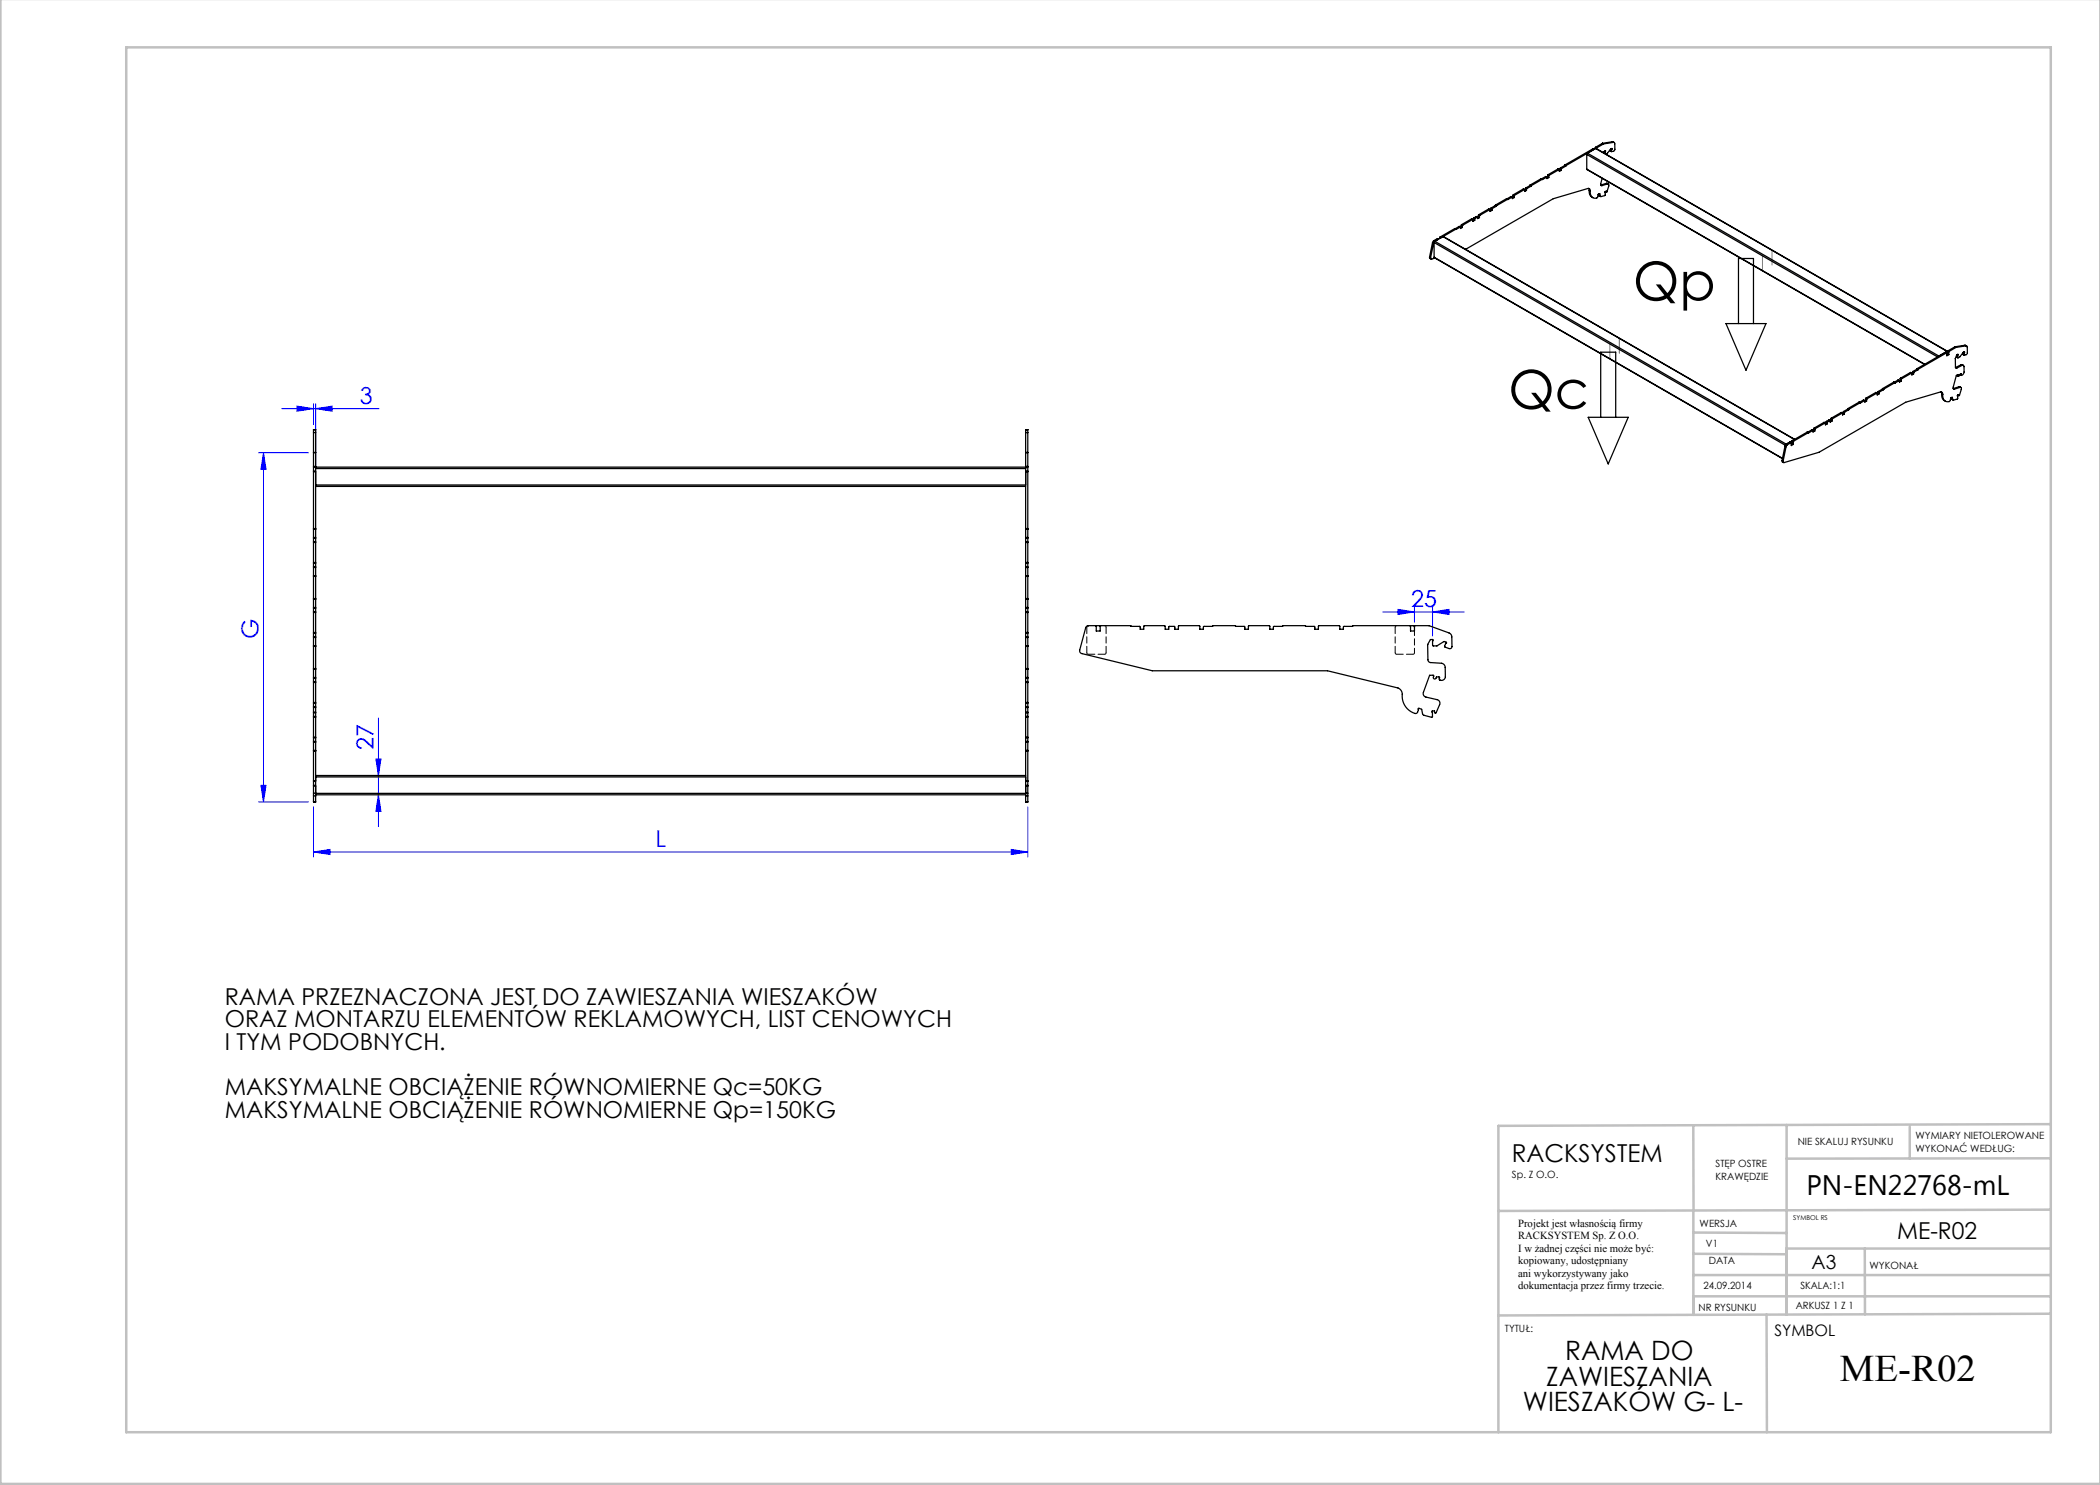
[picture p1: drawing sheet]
<svg xmlns="http://www.w3.org/2000/svg" width="420mm" height="297mm" viewBox="0 0 420 297" stroke-linecap="round" stroke-linejoin="round" font-family="sans-serif">
<g fill="none" stroke="#c0c0c0" stroke-width=".5">
<path d="M.1 -.1v296.9h419.9M25.2 9.5h385v276.9h-385zM338.7 225.2v16.9M357.3 225v37.9M382 225.4v6.3M410.1 224.8l-110.4 .4v61.2M410.1 231.7h-52.8M338.7 259.3h71.5M338.7 255h71.5M338.7 250.8l18.6 .1M338.7 246.5l18.6 .1M338.7 242.1v20.9"/>
<path d="M373 249.7v13.2M410.1 241.9l-110.4 .3M410.2 249.7h-52.9v13.2M353.3 262.9l.1 23.5M410.2 262.7l-110.5 .4"/>
</g>
<g fill="none" stroke="#00f" stroke-width=".2">
<path d="M51.7 90.5h10M52.7 90.5v69.9M52.7 90.5l.5 3.3h-1zM56.3 81.7h19.5M59.4 81.2l3.3 .5-3.3 .5zM62.7 80.7v4.2M63.1 81.7l3.3-.5v1zM63.1 80.7v12.5M276.5 122.4h16.4M279.6 121.9l3.3 .5-3.3 .5zM282.9 121.4v3M286.5 122.4l3.3-.5v1z"/>
<path d="M286.5 121.4v5.8M52.2 157.1h1l-.5 3.3zM75.2 151.8h1l-.5 3.3zM75.7 159l.5 3.3h-1zM75.7 143.6v21.7M51.7 160.4h10M62.7 170.4l3.3-.5v1zM62.7 161.4v10M62.7 170.4h142.9M202.3 169.9l3.3 .5-3.3 .5zM205.6 161.4v10"/>
</g>
<path d="M352.5 54.1v-2.9M354.4 50.1v2.9M322 71.7v-2.9M323.9 67.7v2.9" fill="none" stroke="#808080" stroke-width=".2" stroke-dasharray="15.2 1.3 1.3 1.3"/>
<g fill="#00f">
<path d="M62.7 170.4l3.3-.5v1zM202.3 169.9l3.3 .5-3.3 .5zM59.4 81.2l3.3 .5-3.3 .5zM63.1 81.7l3.3-.5v1z"/>
<path d="M279.6 121.9l3.3 .5-3.3 .5zM286.5 122.4l3.3-.5v1z"/>
<path d="M52.2 157.1h1l-.5 3.3zM52.7 90.5l.5 3.3h-1z"/>
<path d="M75.2 151.8h1l-.5 3.3zM75.7 159l.5 3.3h-1z"/>
</g>
<g fill="none" stroke="#000" stroke-width=".25">
<path d="M301.3 39.7l.3 .2M301.3 39.7l-2.2 1.3M301.3 39.7h.1M301.6 39.9l-2.3 1.2M302.2 39.3l.2 .1M302.2 39.3l-.8 .5M302.4 39.4l.1 .1M302.4 39.4l-.8 .5M302.5 39.5v.2l.3-.2M302.6 39.4l-.1 .1M302.6 39.4l.2 .1M302.6 39.1l.2 .1"/>
<path d="M302.6 39.1v.3M302.7 38.9l-.1 .2M302.7 38.9l.2 .2M302.8 39.2v.3M302.9 39.1l-.1 .1M304.7 37.8l.2 .1M304.7 37.8l-2 1.1M304.9 37.9v.4l.4-.2M304.9 37.9l-2 1.2M305.1 38h-.2M305.1 38l.2 .1M305.1 37.7l.2 .1"/>
<path d="M305.1 37.7v.3M305.2 37.6l-.1 .1M305.2 37.6l.2 .1M305.3 37.8v.3M305.4 37.7l-.1 .1M306 37.1l-.8 .5M306 37.1l.2 .2M306 37.1h.1M306 37.1l.2 .1M306 37v.1M306 37l.2 .1M306.2 37.3l-.8 .4"/>
<path d="M306.2 37.2v.1M306.2 37.1v.1M308.2 35.7l.3 .2M308.2 35.7l-2.2 1.3M308.3 35.7h.1M308.5 35.9l-2.3 1.2M308.5 35.9h.1M309.1 35.3l.3 .1M309.1 35.3l-.8 .5M309.2 35.3h-.1M309.4 35.5l-.9 .4M309.4 35.5v.2l.3-.2"/>
<path d="M309.5 35.4l-.1 .1M309.5 35.4l.2 .1M309.5 35.1l.2 .1M309.5 35.1v.3M309.6 34.9l-.1 .2M309.6 34.9l.2 .2M309.7 35.2v.3M309.8 35.1l-.1 .1M311.6 33.8l.3 .1M311.6 33.8l-2 1.1M311.6 33.8h.1M312 34l.2 .1"/>
<path d="M312 34h-.1M312 33.7l.2 .1M312 33.7v.3M312.1 33.6l-.1 .1M312.1 33.6l.2 .1M312.2 34.1l-.3 .2-.1-.4-2 1.2M312.2 33.8v.3M312.3 33.7l-.1 .1M312.9 33.1l.2 .2M312.9 33.1l-.8 .5M312.9 33.1h.1M312.9 33.1l.2 .1"/>
<path d="M313 33l-.1 .1M313 33l.2 .1M313.1 33.3l-.8 .4M313.1 33.2v.1M313.2 33.1l-.1 .1M317.4 33.8l67.5 39.1M317.4 30.9v2.9M317.4 30.9l70.1 40.5M317.4 33.8l67.5 39M317.5 30.6l-.1 .3M317.5 30.6l70.3 40.6 1.6-.9M317.7 37.7l.1 .3"/>
<path d="M317.8 38a1.33 1.33 0 0 0 .8 1.5M317.8 38l.3 .2M318.1 38.2a1.05 1.05 0 0 0 .2 1.1 1.05 1.05 0 0 0 1.1 .2l.3-.5M318.1 38.2a.4 .4 0 0 0-.5-.5l-7 2-17.5 10.1M318.6 29.8l.2 .1M318.6 29.8l-5.6 3.2M318.6 29.8h.1M318.8 29.9l-5.6 3.2M319 29.6l70.8 40.8M319 29.6v.1M319.1 29.5l-.1 .1M319.1 29.7l70.3 40.6"/>
<path d="M319.1 29.7l-1.6 .9M319.1 29.5l.2 .1M319.2 29.7h-.1M319.3 29.7h.1M319.3 29.6v.1M319.6 39h.1M319.7 39v-.2h.3l.1 .4M319.8 38.8v.3M319.8 39.1l.3 .2M319.8 39.1l.3 .1M320.2 37l.2 .1M320.2 37h-.1"/>
<path d="M320.4 35.7l-.3 1a.25 .25 0 0 0 0 .3 .25 .25 0 0 0 .3 .1M320.5 28.7l-1.4 .8M320.5 28.7l.2 .1M320.5 28.7h.1M320.7 28.8l-1.4 .8M320.7 28.8h.1M320.8 30.3v.3M320.8 30.3l.3-.1-.1 .1M320.8 30.3l-.1 .3M320.9 30.3h.1M321 38.5h.1M321 38.5v.6l-.8 .2-.1-.1"/>
<path d="M321 30.3l.1 .4M321.1 38.3l.2 .1M321.2 38.4v-.2l-.2 .2v.1M321.3 36.7l.4 .1M321.3 36.7l.2 .1M321.3 36.7l-1.1 .3M321.5 36.8a.26 .26 0 0 1 .3 .1 .26 .26 0 0 1 0 .3l-.4 1.1-.2 .1M321.5 36.8l-1.1 .3M322 30.1l.3 .2M322 30.1l.2 .1M322.1 29.8l-.1 .3M322.2 29.8l.1 .1"/>
<path d="M322.2 29.8l.2-.1-.1 .2M322.2 29.8l-1 1M322.3 29.9l-.1 .3M322.5 28.4l.3 .1M322.5 28.4l.2 .1M322.5 28.4l-2 .3M322.7 28.5l.3 .2v1.2l-.3 .3h-.5M322.7 28.5l-2 .3M285.9 51.4v.3l.3 .1M285.9 51.4l.2 .1M286.1 51.5l.1 .3 .8-.2M286.5 48.5l.2 .1"/>
<path d="M286.5 48.5l-.6 2.9M286.7 48.6l-.6 2.9M286.8 48.1l-.3 .4M286.8 48.1l70.5 40.7M286.8 51.4l69.7 40.3M286.8 48.5v2.9M286.8 48.5l70.3 40.6M287.5 47.7l.2 .1M287.5 47.7l-.7 .4M287.7 47.8l-.8 .5-.2 .3M287.9 47.5v.2M287.9 47.5l.2 .1"/>
<path d="M288 47.4l-.1 .1M288.6 47.3l-1.6 1-.2 .2M288.6 47.3l70.3 40.6M288.6 47.3l70.3 40.6-1.6 .9M290.9 45.7l.3 .2M290.9 45.7l-2.9 1.7M291 45.7h.1M291.2 45.9l-3 1.6-.2-.1M291.8 45.3l.3 .1M291.8 45.3l.2 .1M291.8 45.3l-.8 .5M292 45.4l.1 .1"/>
<path d="M292 45.4l-.8 .5M292.1 45.5v.2l.4-.2M292.2 45.4l.3 .1M292.2 45.4l-.1 .1M292.2 45l.3 .2M292.2 45v.4M292.3 44.9l-.1 .1M292.3 44.9l.2 .1M292.5 45.2v.3M292.5 45v.2M294.3 43.8l.3 .1M294.3 43.8l-2 1.1"/>
<path d="M294.3 43.8h.1M294.7 43.9l.2 .2M294.7 43.9l-.1 .1M294.7 43.7l.2 .1M294.7 43.7v.2M294.8 43.6l-.1 .1M294.8 43.6l.2 .1M294.9 44.1l-.3 .2-.1-.4-2 1.1M294.9 43.8v.3M295 43.7l-.1 .1M295.3 43.3l.2 .1M295.3 43.3l-.5 .3"/>
<path d="M295.3 43.3h.1M295.5 43.5l-.5 .2M295.5 43.5v.2l.4-.2M295.7 43.4l-.2 .1M295.7 43.4l.2 .1M295.7 43.1l.2 .1M295.7 43.1v.3M295.7 42.9v.2M295.7 42.9l.3 .2M295.9 43.2v.3M296 43.1l-.1 .1M297.7 41.8l.3 .1"/>
<path d="M297.7 41.8l-2 1.1M297.7 41.8l.2 .1M297.9 41.9l.1 .4 .4-.2M297.9 41.9l-1.9 1.2M298.2 42l.2 .1M298.2 42h-.2M298.2 41.7l.2 .1M298.2 41.7v.3M298.2 41.6v.1M298.2 41.6l.2 .1M298.4 41.8v.3M298.4 41.7v.1"/>
<path d="M299 41.1l-.8 .5M299 41.1l.2 .2M299.1 41.1h-.1M299.1 41.1l.2 .1M299.1 41v.1M299.1 41l.2 .1M299.2 41.3l-.8 .4M299.3 41.2l-.1 .1M299.3 41.1v.1M345.2 64.7h8l-4 9.3zM347.7 64.7v-13h3v13M373.1 79.8l.2 .1"/>
<path d="M373.1 79.8v.3M373.2 79.6l-.1 .2M373.2 79.6l.2 .2M373.3 79.9v.3M373.4 79.8l-.1 .1M375.2 78.5l.2 .1M375.2 78.5l-2 1.1M375.2 78.5h.1M375.6 78.7l.2 .1M375.6 78.4l.2 .1M375.6 78.7h-.2M375.6 78.4v.3"/>
<path d="M375.7 78.3l-.1 .1M375.7 78.3l.2 .1M375.8 78.8l-.4 .2v-.4l-2 1.2M375.8 78.5v.3M375.9 78.4l-.1 .1M376.5 77.8l.2 .1M376.5 77.8l-.8 .5M376.5 77.8h.1M376.5 77.7v.1M376.5 77.7l.2 .1M376.7 77.9l-.8 .5M376.7 77.9h.1"/>
<path d="M376.7 77.8v.1M378.7 76.4l.3 .2M378.7 76.4l-2.2 1.3M378.8 76.4h.1M378.8 76.4l.2 .2M378.9 76.6h.1M378.9 76.6l-2.2 1.2M379 76.6h.1M379.6 76l.3 .1M379.6 76l-.8 .5M379.7 76h-.1M379.9 76.2l-.9 .4"/>
<path d="M379.9 76.2v.2l.3-.2M380 76.1l.2 .1M380 76.1l-.1 .1M380 75.8l.2 .1M380 75.8v.3M380.1 75.6l-.1 .2M380.1 75.6l.2 .2M380.2 75.9v.3M380.3 75.8l-.1 .1M382.1 74.5l.2 .1M382.1 74.5l-2 1.1M382.3 74.6l.1 .4 .3-.2"/>
<path d="M382.3 74.6l-2 1.2M382.5 74.7h-.1M382.5 74.7l.2 .1M382.5 74.4l.2 .1M382.5 74.4v.3M382.6 74.3l-.1 .1M382.6 74.3l.2 .1M382.7 74.5v.3M382.8 74.4l-.1 .1M383.4 73.8l-.8 .5M383.4 73.8l.2 .1M383.4 73.8h.1"/>
<path d="M383.5 73.7l-.1 .1M383.5 73.7l.2 .1M383.6 73.9l-.8 .5M383.6 73.9h.1M383.7 73.8l-.1 .1M388.2 78.4l.1 .3M388.3 78.7a1.33 1.33 0 0 0 .8 1.5M388.3 78.7l.3 .2M388.6 78.9a1.05 1.05 0 0 0 .2 1.1 1.05 1.05 0 0 0 1.1 .2l.3-.5M388.6 78.9a.4 .4 0 0 0-.5-.5l-7 2-17.3 10.1-7 2-.2-.3M389.1 70.5l.2 .1M389.1 70.5l-5.6 3.2"/>
<path d="M389.3 70.6h.1M389.3 70.6l-5.6 3.2M389.4 70.6v.6l.4-.3M389.4 70.3l.1 .1M389.5 70.8l.3 .1M389.5 70.8l-.1 .1M389.6 70.2l-.1 .6M389.6 70.2l.2 .1M389.8 70.4v.5M389.8 70.3v.1M390.1 79.7h.1M390.2 79.7v-.2h.3l.1 .4"/>
<path d="M390.3 79.5v.3M390.3 79.8l.3 .2M390.3 79.8l.3 .1M390.7 77.7l.2 .1M390.7 77.7h-.1M391 69.4l.2 .1M391 69.4l-1.4 .8M391 69.4h.1M391.1 73.5l.3 .1M391.1 73.5h.1M391.2 69.5l-1.4 .8M391.2 69.5h.1"/>
<path d="M391.3 71v.4M391.3 71l.3-.1-.1 .1M391.3 71l-.2 .7v1.8l.3 .1M391.3 71.4l.3 .2M391.3 71.4l.3 .1M391.4 70.9l.1 .1M391.4 75l.3 .3M391.4 75l.2 .1M391.5 79.2h.1M391.5 79.2v.6l-.8 .2-.1-.1M391.5 71l.1 .5M391.6 74.9l.1 .1"/>
<path d="M391.6 79l.2 .1M391.7 75l-.4 .1-.7 2.3a.25 .25 0 0 0 0 .3 .25 .25 0 0 0 .3 .1M391.7 75l-.1 .1M391.7 79.1v-.2l-.2 .2v.1M391.8 77.4l.4 .1M391.8 77.4l.2 .1M391.8 77.4l-1.1 .3M392 74.9l.2 .2M392 77.5a.26 .26 0 0 1 .3 .1 .26 .26 0 0 1 0 .3l-.4 1.1-.2 .1M392 77.5l-1.1 .3M392 74.9l.2 .1M392.1 74.8h.1"/>
<path d="M392.2 75l.1 .1M392.2 72.9l.5 .2M392.2 72.9l.2 .2M392.2 72.9l-1.1 .6M392.2 74.8l-.3 .1-.1 .4-.2-.2M392.2 74.8v.2M392.3 75.1h.1M392.4 73.1h.3l.1 .2v1.1l-.2 .4-.3 .3M392.4 73.1l-1 .5M392.5 70.8l.3 .2M392.5 70.8l.2 .1M392.6 70.5l-.1 .3"/>
<path d="M392.7 70.5l.1 .1M392.7 70.5l.2-.1-.1 .2M392.7 70.5l-.7 .8-.4 .2M392.8 70.6l-.1 .3M393 69.1l.3 .1M393 69.1l.2 .1M393 69.1l-2 .3M393.2 69.2l.2 .2 .1 1.2-.3 .3h-.5M393.2 69.2l-2 .3M62.7 90.5h.1M62.7 93.3v.1M62.7 94.2v.2"/>
<path d="M62.7 86v.5M62.7 86h.4M62.7 93.4h142.9M62.7 90.5h.4M62.7 93.3h.4M62.7 86.5v4M62.7 90.5v2.8M62.7 93.4v.8M62.7 94.4v11.3M62.7 94.2h.4M62.7 94.4h.4M62.7 86.5h.4"/>
<path d="M63.1 93.3v.4M63.1 90.5h.1M63.1 86v.5M63.1 86.5v4M63.1 90.5v2.8M63.1 93.7v12M63.1 93.7h142M63.1 97h142M63.1 97.3h142M205.1 93.3v.4M205.1 90.5h.1M205.1 86v.5"/>
<path d="M205.1 86h.5M205.1 86.5v4M205.1 90.5v2.8M205.1 93.7v12M205.1 90.5h.5M205.1 93.3h.5M205.1 94.2h.5M205.1 94.4h.5M205.1 86.5h.5M205.6 90.5h.1M205.6 93.3v.1M205.6 94.2v.2"/>
<path d="M205.6 86v.5M205.6 86.5v4M205.6 90.5v2.8M205.6 93.4v.8M205.6 94.4v11.3M317.6 83.5h8l-4 9.3zM320.1 83.5v-13.1h3v13.1M356.4 92.1v.3l.3 .1M356.4 92.1l.2 .1M357 89.2l.2 .1M357 89.2l-.6 2.9M357.2 89.3l-.6 2.9"/>
<path d="M357.3 88.8l-.1 .1M357.3 88.8l-.3 .4M357.3 88.8l.2 .1M357.5 88.9l-.3 .4M358 88.4l.2 .1M358 88.4l-.7 .4M358.2 88.5l.1 .6 .3-.2M358.2 88.5l-.7 .4M358.4 88.8l.2 .1M358.4 88.8l-.1 .1M358.4 88.2l.2 .2M358.4 88.2v.6"/>
<path d="M358.5 88.1l-.1 .1M358.5 88.1l.2 .1M358.6 88.4v.5M358.7 88.2l-.1 .2M361.4 86.4l.3 .2M361.4 86.4l-2.9 1.7M361.5 86.4h.1M361.5 86.4l.2 .1M361.7 86.6l-3 1.6M361.7 86.6h.1M362.3 86l.3 .1M362.3 86l-.8 .5"/>
<path d="M362.4 86h-.1M362.6 86.2l-.9 .4M362.6 86.2v.2l.4-.2M362.7 86.1l.3 .1M362.7 86.1l-.1 .1M362.7 85.7l.3 .2M362.7 85.7v.4M362.8 85.6l-.1 .1M362.8 85.6l.2 .1M363 85.9v.3M363 85.7v.2M364.8 84.5l.3 .1"/>
<path d="M364.8 84.5l-2 1.1M364.8 84.5h.1M365.2 84.4l.2 .1M365.2 84.6l-.1 .1M365.2 84.6l.2 .2M365.2 84.4v.2M365.3 84.3l-.1 .1M365.3 84.3l.2 .1M365.4 84.8l-.3 .2-.1-.4-2 1.1M365.4 84.5v.3M365.5 84.4l-.1 .1M365.8 84l.2 .1"/>
<path d="M365.8 84l-.5 .3M366 84.1v.1M366 84.1l-.5 .3M366 84.2v.2l.4-.2M366.2 84.1l-.2 .1M366.2 84.1l.2 .1M366.2 83.8l.2 .1M366.2 83.8v.3M366.2 83.6v.2M366.2 83.6l.3 .2M366.4 83.9v.3M366.5 83.8l-.1 .1"/>
<path d="M368.2 82.5l.3 .1M368.2 82.5l.2 .1M368.2 82.5l-2 1.1M368.4 82.6l.1 .4 .4-.2M368.4 82.6l-1.9 1.2M368.7 82.7h-.2M368.7 82.7l.2 .1M368.7 82.4l.2 .1M368.7 82.4v.3M368.7 82.3v.1M368.7 82.3l.2 .1M368.9 82.5v.3"/>
<path d="M368.9 82.4v.1M369.5 81.8l-.8 .5M369.5 81.8l.2 .1M369.6 81.8h-.1M369.6 81.8l.2 .1M369.6 81.7v.1M369.6 81.7l.2 .1M369.7 81.9l-.8 .5M369.8 81.9h-.1M369.8 81.8v.1M371.8 80.4l.3 .2M371.8 80.4l-2.2 1.3"/>
<path d="M371.8 80.4h.1M372.1 80.6l-2.3 1.2M372.7 80l.2 .1M372.7 80l-.8 .5M372.7 80h.1M373 80.2l-.9 .4M373 80.2v.2l.3-.2M373.1 80.1l.2 .1M373.1 80.1l-.1 .1M62.7 108.4v.1M62.7 105.7v.1M62.7 112.5v.1"/>
<path d="M62.7 115.2v.1M62.7 119.7v.1M62.7 105.8v.1M62.7 115.1v.1M62.7 119.8v.1M62.7 107.5v.1M62.7 113.4v.1M62.7 105.9v1.6M62.7 107.6v.8M62.7 108.5v4M62.7 112.6v.8M62.7 113.5v1.6"/>
<path d="M62.7 115.3v4.4M62.7 119.9v1.6M62.7 105.7h.4M62.7 108.4h.4M62.7 108.5h.4M62.7 112.5h.4M62.7 105.8h.4M62.7 112.6h.4M62.7 115.2h.4M62.7 115.3h.4M62.7 119.7h.4M62.7 119.8h.4"/>
<path d="M62.7 105.9h.4M62.7 115.1h.4M62.7 119.9h.4M62.7 107.5h.4M62.7 107.6h.4M62.7 113.4h.4M62.7 113.5h.4M63.1 108.4v.1M63.1 105.7v.1M63.1 112.5v.1M63.1 115.2v.1M63.1 119.7v.1"/>
<path d="M63.1 105.8v.1M63.1 115.1v.1M63.1 119.8v.1M63.1 107.5v.1M63.1 113.4v.1M63.1 105.9v1.6M63.1 107.6v.8M63.1 108.5v4M63.1 112.6v.8M63.1 113.5v1.6M63.1 115.3v4.4M63.1 119.9v1.6"/>
<path d="M205.1 108.4v.1M205.1 105.7v.1M205.1 112.5v.1M205.1 115.2v.1M205.1 119.7v.1M205.1 105.8v.1M205.1 115.1v.1M205.1 119.8v.1M205.1 107.5v.1M205.1 113.4v.1M205.1 105.9v1.6M205.1 107.6v.8"/>
<path d="M205.1 108.5v4M205.1 112.6v.8M205.1 113.5v1.6M205.1 115.3v4.4M205.1 119.9v1.6M205.1 105.7h.5M205.1 108.4h.5M205.1 108.5h.5M205.1 112.5h.5M205.1 105.8h.5M205.1 112.6h.5M205.1 115.2h.5"/>
<path d="M205.1 115.3h.5M205.1 119.7h.5M205.1 119.8h.5M205.1 105.9h.5M205.1 115.1h.5M205.1 119.9h.5M205.1 107.5h.5M205.1 107.6h.5M205.1 113.4h.5M205.1 113.5h.5M205.6 108.4v.1M205.6 105.7v.1"/>
<path d="M205.6 112.5v.1M205.6 115.2v.1M205.6 119.7v.1M205.6 105.8v.1M205.6 115.1v.1M205.6 119.8v.1M205.6 107.5v.1M205.6 113.4v.1M205.6 105.9v1.6M205.6 107.6v.8M205.6 108.5v4M205.6 112.6v.8"/>
<path d="M205.6 113.5v1.6M205.6 115.3v4.4M205.6 119.9v1.6M62.7 126.5v.1M62.7 122.4v.1M62.7 129.2v.1M62.7 133.7v.1M62.7 136.4v.1M62.7 129.1v.1M62.7 133.8v.1M62.7 121.5v.1M62.7 127.4v.1"/>
<path d="M62.7 135.5v.1M62.7 121.6v.8M62.7 122.5v4M62.7 126.6v.8M62.7 127.5v1.6M62.7 129.3v4.4M62.7 133.9v1.6M62.7 135.6v.8M62.7 136.5v4M62.7 122.5h.4M62.7 126.5h.4M62.7 126.6h.4"/>
<path d="M62.7 122.4h.4M62.7 129.2h.4M62.7 129.3h.4M62.7 133.7h.4M62.7 133.8h.4M62.7 136.4h.4M62.7 136.5h.4M62.7 129.1h.4M62.7 133.9h.4M62.7 121.5h.4M62.7 121.6h.4M62.7 127.4h.4"/>
<path d="M62.7 127.5h.4M62.7 135.5h.4M62.7 135.6h.4M63.1 126.5v.1M63.1 122.4v.1M63.1 129.2v.1M63.1 133.7v.1M63.1 136.4v.1M63.1 129.1v.1M63.1 133.8v.1M63.1 121.5v.1M63.1 127.4v.1"/>
<path d="M63.1 135.5v.1M63.1 121.6v.8M63.1 122.5v4M63.1 126.6v.8M63.1 127.5v1.6M63.1 129.3v4.4M63.1 133.9v1.6M63.1 135.6v.8M63.1 136.5v4M205.1 126.5v.1M205.1 122.4v.1M205.1 129.2v.1"/>
<path d="M205.1 133.7v.1M205.1 136.4v.1M205.1 129.1v.1M205.1 133.8v.1M205.1 121.5v.1M205.1 127.4v.1M205.1 135.5v.1M205.1 121.6v.8M205.1 122.5v4M205.1 126.6v.8M205.1 127.5v1.6M205.1 129.3v4.4"/>
<path d="M205.1 133.9v1.6M205.1 135.6v.8M205.1 136.5v4M205.1 122.5h.5M205.1 126.5h.5M205.1 126.6h.5M205.1 122.4h.5M205.1 129.2h.5M205.1 129.3h.5M205.1 133.7h.5M205.1 133.8h.5M205.1 136.4h.5"/>
<path d="M205.1 136.5h.5M205.1 129.1h.5M205.1 133.9h.5M205.1 121.5h.5M205.1 121.6h.5M205.1 127.4h.5M205.1 127.5h.5M205.1 135.5h.5M205.1 135.6h.5M205.6 126.5v.1M205.6 122.4v.1M205.6 129.2v.1"/>
<path d="M205.6 133.7v.1M205.6 136.4v.1M205.6 129.1v.1M205.6 133.8v.1M205.6 121.5v.1M205.6 127.4v.1M205.6 135.5v.1M205.6 121.6v.8M205.6 122.5v4M205.6 126.6v.8M205.6 127.5v1.6M205.6 129.3v4.4"/>
<path d="M205.6 133.9v1.6M205.6 135.6v.8M205.6 136.5v4M217.5 125.2l8.6-.1 .2 .2h1.6l.1 .5h.8v-.6l.1-.1h4l.1 .7h.8v-.4l.1-.1h1l.1 .5h.7v-.6l.1-.1h4l.2 .7h.7l.1-.5h1.7l.1-.2h4.4l.2 .2h1.6l.2 .5h.7v-.6l.1-.1h4l.2 .7h.7l.1-.5h1.7l.1-.2h4.4l.2 .2h1.6l.2 .5h.7v-.6l.1-.1h4l.2 .7h.7l.1-.5h1.7l.1-.2h12l.3 .3M217.7 125.1l-.5 .4-1.3 4.5a.57 .57 0 0 0 .5 .7l14.1 3.5h35l14.1 3.4a1.45 1.45 0 0 1 .8 1.7 3.3 3.3 0 0 0 2.9 3.4l.4-.8-.1-.2h.2l.5 .2 .2 .9 .2 .2 1.7 .5 .1-1-.2-.2 .6-.1v.3l.3 .1 .7-1.7a.71 .71 0 0 0-.5-1l-2.2-.5a.71 .71 0 0 1-.5-.9l1.2-3.4 .7-.1 .2 .2a.38 .38 0 0 0 .2 .6l.3-.4h.5l.2 .6M219.1 125.1l.1 .1 .1 1h.7v-1l.2-.1M282 125.1l.1 .1v1h.8l.1-1.1h2.8l4 1.5a.86 .86 0 0 1 .6 .8v1.9a.43 .43 0 0 1-.6 .4l-.9-.3 .2-.7 .2-.1-.4-.3-1.5 .9h-.8l-.1-1 .1-.2-.5-.1-.6 1 .1 3.1a.57 .57 0 0 0 .5 .5l2.2 .2a.86 .86 0 0 1 .7 .8l.1 1.9a.78 .78 0 0 1-1.1 .6M288 136h.1M62.7 143.3v.1M62.7 140.5v.1M62.7 147.4v.2M62.7 150.1v.1"/>
<path d="M62.7 156.1v.2M62.7 157.1v.1M62.7 158.6v.6M62.7 150.1h.1M62.7 141.4v.1M62.7 142.4v.2M62.7 148.3v.1M62.7 158.6h142.9M62.7 140.6v.8M62.7 141.5v.9M62.7 142.6v.7M62.7 143.4v4"/>
<path d="M62.7 147.6v.7M62.7 148.4v1.7M62.7 150.2v5.9M62.7 156.3v.8M62.7 157.2v1.4M62.7 159.2v1.2M62.7 140.5h.4M62.7 143.3h.4M62.7 143.4h.4M62.7 147.4h.4M62.7 140.6h.4M62.7 147.6h.4"/>
<path d="M62.7 150.1h.4M62.7 150.2h.4M62.7 156.1h.4M62.7 156.3h.4M62.7 157.1h.4M62.7 157.2h.4M62.7 159.2h.4M62.7 141.4h.4M62.7 141.5h.4M62.7 142.4h.4M62.7 142.6h.4M62.7 148.3h.4"/>
<path d="M62.7 148.4h.4M63.1 150.2v9M63.1 143.3v.1M63.1 140.5v.1M63.1 147.4v.2M63.1 150.1v.1M63.1 150.1h.1M63.1 141.4v.1M63.1 142.4v.2M63.1 148.3v.1M63.1 155.4h142M63.1 155.1h142"/>
<path d="M63.1 140.6v.8M63.1 141.5v.9M63.1 142.6v.7M63.1 143.4v4M63.1 147.6v.7M63.1 148.4v1.7M63.1 159.2v1.2M63.1 159h142M205.1 150.2v9M205.1 143.3v.1M205.1 140.5v.1M205.1 147.4v.2"/>
<path d="M205.1 150.1v.1M205.1 150.1h.1M205.1 141.4v.1M205.1 142.4v.2M205.1 148.3v.1M205.1 140.6v.8M205.1 141.5v.9M205.1 142.6v.7M205.1 143.4v4M205.1 147.6v.7M205.1 148.4v1.7M205.1 159.2v1.2"/>
<path d="M205.1 140.5h.5M205.1 143.3h.5M205.1 143.4h.5M205.1 147.4h.5M205.1 140.6h.5M205.1 147.6h.5M205.1 150.1h.5M205.1 150.2h.5M205.1 156.1h.5M205.1 156.3h.5M205.1 157.1h.5M205.1 157.2h.5"/>
<path d="M205.1 159.2h.5M205.1 141.4h.5M205.1 141.5h.5M205.1 142.4h.5M205.1 142.6h.5M205.1 148.3h.5M205.1 148.4h.5M205.6 143.3v.1M205.6 140.5v.1M205.6 147.4v.2M205.6 150.1v.1M205.6 156.1v.2"/>
<path d="M205.6 157.1v.1M205.6 158.6v.6M205.6 150.1h.1M205.6 141.4v.1M205.6 142.4v.2M205.6 148.3v.1M205.6 140.6v.8M205.6 141.5v.9M205.6 142.6v.7M205.6 143.4v4M205.6 147.6v.7M205.6 148.4v1.7"/>
<path d="M205.6 150.2v5.9M205.6 156.3v.8M205.6 157.2v1.4M205.6 159.2v1.2M62.7 160.4h.1M62.7 160.4h.4M63.1 160.4h.1M205.1 160.4h.1M205.1 160.4h.5M205.6 160.4h.1"/>
</g>
<path d="M217.4 130.6l.2 .2M217.4 125.4v5.2M217.5 125.2l-.1 .2M220.9 130.8l.3-.2M221.2 125.4l-.3-.3M221.2 130.6v-5.2M279 130.6l.3 .2M279 125.4v5.2M279.3 125.1l-.3 .3M282.6 130.8l.3-.2" fill="none" stroke="#000" stroke-width=".2" stroke-dasharray="1.3 .6"/>
<path d="M217.6 130.8h3.3M279.3 130.8h3.3" fill="none" stroke="#000" stroke-width=".2" stroke-dasharray="1.3 .6" stroke-dashoffset="-.1"/>
<path d="M282.9 130.6v-4.4" fill="none" stroke="#000" stroke-width=".2" stroke-dasharray="1.3 .6" stroke-dashoffset=".4"/>
<g font-size="10.7">
<text x="326.6" y="60">Qp</text>
<text x="301.6" y="81.7">Qc</text>
</g>
<text font-size="7.5" x="368" y="276.2">ME-R02</text>
<text font-size="5.6" x="361.3" y="239.1">PN-EN22768-mL</text>
<g font-size="5.3">
<text x="313" y="272">RAMA DO</text>
<text x="309.2" y="277.1">ZAWIESZANIA</text>
<text x="304.6" y="282.2">WIESZAKÓW G- L-</text>
</g>
<text font-size="4.9" x="302.4" y="232.4">RACKSYSTEM</text>
<g font-size="4.7" fill="#00f">
<text x="71.9" y="80.7">3</text>
<text x="282.2" y="121.4">25</text>
<text x="51.7" y="127.8" transform="rotate(-90 51.7 127.8)">G</text>
<text x="74.7" y="150.1" transform="rotate(-90 74.7 150.1)">27</text>
<text x="131.1" y="169.4">L</text>
</g>
<g font-size="4.7">
<text x="45" y="200.9">RAMA PRZEZNACZONA JEST DO ZAWIESZANIA WIESZAKÓW</text>
<text x="45" y="205.4">ORAZ MONTARZU ELEMENTÓW REKLAMOWYCH, LIST CENOWYCH</text>
<text x="45" y="210">I TYM PODOBNYCH.</text>
<text x="45" y="219">MAKSYMALNE OBCIĄŻENIE RÓWNOMIERNE Qc=50KG</text>
<text x="45" y="223.5">MAKSYMALNE OBCIĄŻENIE RÓWNOMIERNE Qp=150KG</text>
<text x="379.4" y="247.8">ME-R02</text>
</g>
<text font-size="3.9" x="362.3" y="253.8">A3</text>
<text font-size="3.2" x="354.9" y="267.2">SYMBOL</text>
<g font-size="2.2">
<text x="303.6" y="245.3">Projekt jest własnością firmy</text>
<text x="303.6" y="247.8">RACKSYSTEM Sp. Z O.O.</text>
<text x="303.6" y="250.3">I w żadnej części nie może być:</text>
<text x="303.6" y="252.8">kopiowany, udostępniany</text>
<text x="303.6" y="255.3">ani wykorzystywany jako</text>
<text x="303.6" y="257.8">dokumentacja przez firmy trzecie.</text>
</g>
<g font-size="2">
<text x="383.1" y="227.9">WYMIARY NIETOLEROWANE</text>
<text x="343.1" y="233.4">STĘP OSTRE</text>
<text x="359.5" y="228.9">NIE SKALUJ RYSUNKU</text>
<text x="383.1" y="230.4">WYKONAĆ WEDŁUG:</text>
<text x="302.4" y="235.5">Sp. Z O.O.</text>
<text x="343.1" y="235.9">KRAWĘDZIE</text>
<text x="339.9" y="245.4">WERSJA</text>
<text x="341.2" y="249.4">V1</text>
<text x="340.7" y="257.7">24.09.2014</text>
<text x="341.8" y="252.9">DATA</text>
<text x="360.1" y="257.7">SKALA:1:1</text>
<text x="373.9" y="253.8">WYKONAŁ</text>
<text x="339.7" y="262.3">NR RYSUNKU</text>
<text x="359.1" y="261.8">ARKUSZ 1 Z 1</text>
<text x="301" y="266.4">TYTUŁ:</text>
</g>
<text font-size="1.3" x="358.7" y="244">SYMBOL RS</text>
</svg>
